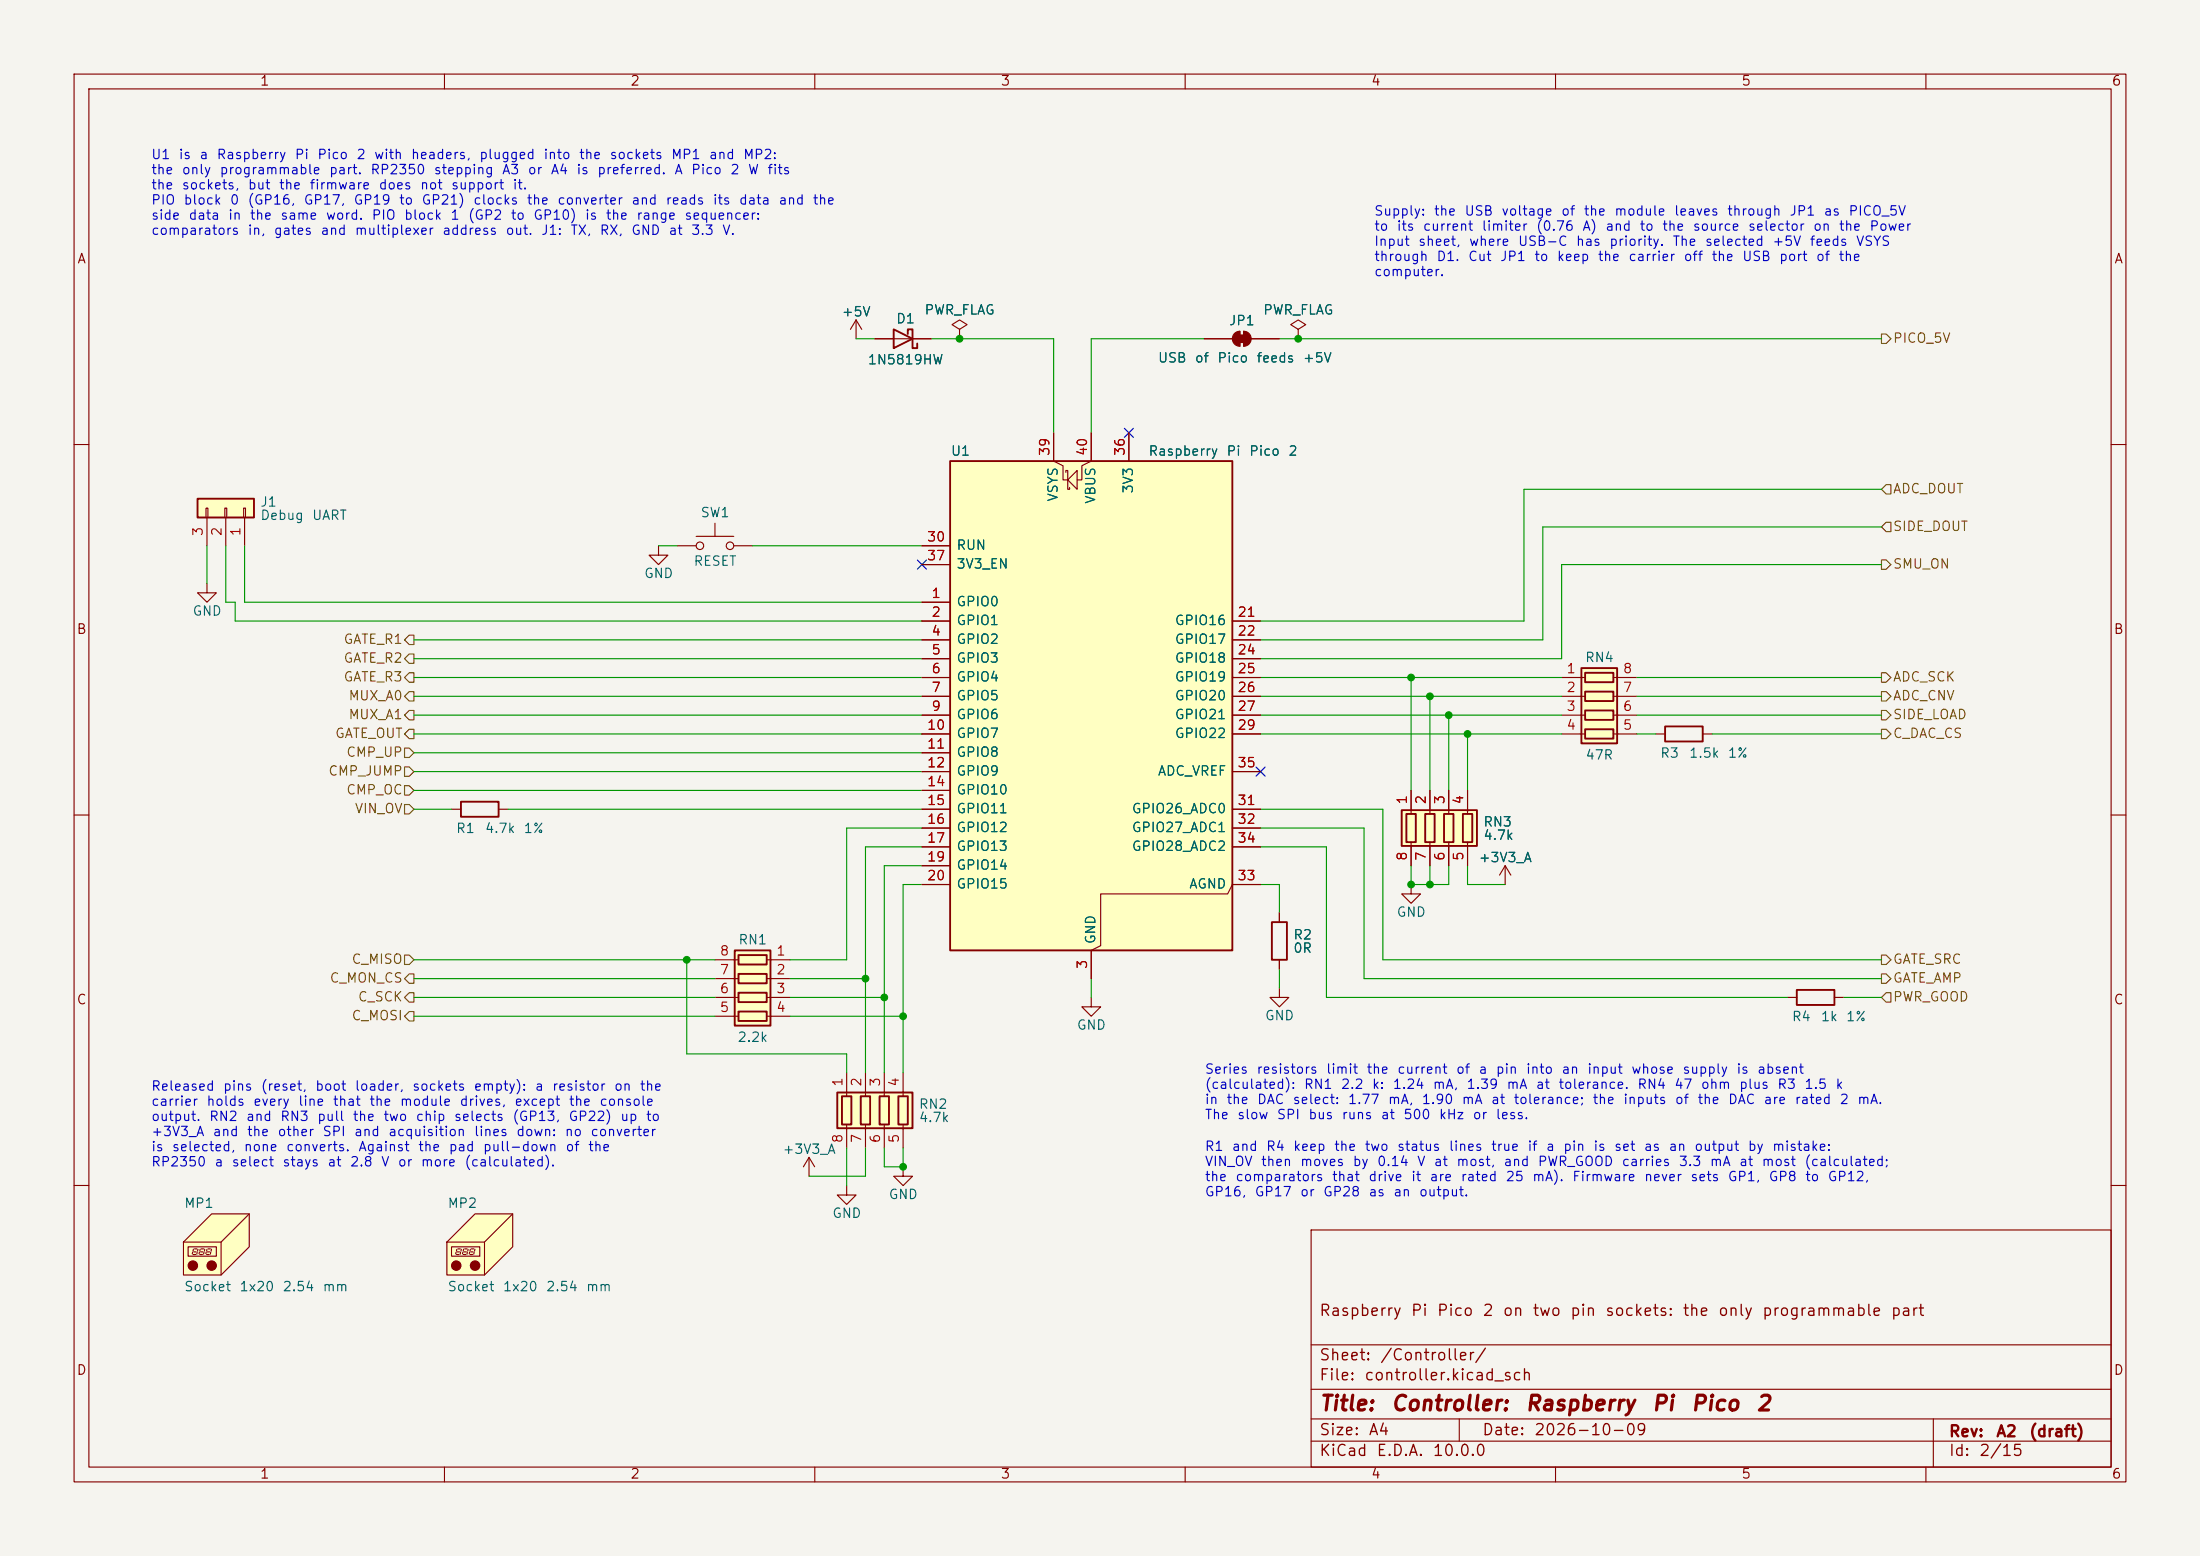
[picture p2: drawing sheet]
<svg xmlns="http://www.w3.org/2000/svg" width="297mm" height="210mm" viewBox="0 0 297 210" stroke-linecap="round" stroke-linejoin="round" font-family="sans-serif">
<path d="M0 0h297v210h-297z" fill="#f5f4ef" stroke="#f5f4ef" stroke-width=".14"/>
<g fill="none" stroke="#840000" stroke-width=".15">
<path d="M10 10h277v190h-277zM12 12h273v186h-273zM60 10v2M110 10v2M160 10v2M210 10v2M260 10v2M10 60h2M285 60h2M10 110h2M285 110h2M172.7 123.2v1.3"/>
<path d="M172.7 129.5v1.3M10 160h2M177 166h108v32h-108zM285 160h2M60 198v2M110 198v2M160 198v2M177 194.5h108M177 191.5h108M177 187.5h108M177 181.5h108M197 191.5v3"/>
<path d="M210 198v2M260 198v2M261 191.5v6.5"/>
</g>
<path d="M171.7 124.5h2v5h-2z" fill="none" stroke="#840000" stroke-width=".25"/>
<path d="M26.7 67.3h7.6v2.6h-7.6z" fill="#ffffc2"/>
<path d="M26.7 67.3h7.6v2.6h-7.6z" fill="none" stroke="#840000" stroke-width=".25"/>
<path d="M27.8 68.6h.3v1.3h-.3zM27.9 69.9v3.8M30.4 68.6h.2v1.3h-.2zM30.5 69.9v3.8M32.9 68.6h.2v1.3h-.2zM33 69.9v3.8" fill="none" stroke="#840000" stroke-width=".15"/>
<path d="M28.6 163.8h5.1v4.5l-3.9 3.8h-5v-4.5z" fill="#ffffc2"/>
<g fill="none" stroke="#840000" stroke-width=".15">
<path d="M25.4 168.3h3.8v1.2h-3.8zM26 169v.2M26.1 169.3h.3M26.1 168.6v.3M26.2 169h.3M26.3 168.6h.3M26.6 169v.3M26.7 168.6v.3M26.9 169v.2M27 169.3h.3M27 168.6v.3M27.1 169h.3"/>
<path d="M27.2 168.6h.3M27.5 169v.3M27.6 168.6v.3M27.8 169v.2M27.9 169.3h.3M27.9 168.6v.3M28 169h.3M28.1 168.6h.3M28.4 169v.3M28.5 168.6v.3M28.6 163.8h5.1v4.5l-3.9 3.8h-5v-4.5zM29.8 167.6v4.5"/>
<path d="M33.7 163.8l-3.9 3.8h-5"/>
</g>
<g fill="#840000" stroke="#840000" stroke-width=".15">
<circle cx="26" cy="170.8" r=".63"/>
<circle cx="28.6" cy="170.8" r=".63"/>
</g>
<path d="M64.1 163.8h5.1v4.5l-3.8 3.8h-5.1v-4.5z" fill="#ffffc2"/>
<g fill="none" stroke="#840000" stroke-width=".15">
<path d="M61 168.3h3.8v1.2h-3.8zM61.6 169l-.1 .2M61.6 169.3h.4M61.7 168.6l-.1 .3M61.7 169h.3M61.8 168.6h.3M62.2 169l-.1 .3M62.3 168.6l-.1 .3M62.5 169l-.1 .2M62.5 169.3h.4M62.6 168.6l-.1 .3M62.6 169h.3"/>
<path d="M62.7 168.6h.3M63.1 169l-.1 .3M63.2 168.6l-.1 .3M63.4 169l-.1 .2M63.4 169.3h.4M63.5 168.6l-.1 .3M63.6 169h.3M63.7 168.6h.3M64 169v.3M64.1 168.6v.3M64.1 163.8h5.1v4.5l-3.8 3.8h-5.1v-4.5zM65.4 167.6v4.5"/>
<path d="M69.2 163.8l-3.8 3.8h-5.1"/>
</g>
<g fill="#840000" stroke="#840000" stroke-width=".15">
<circle cx="61.6" cy="170.8" r=".63"/>
<circle cx="64.1" cy="170.8" r=".63"/>
</g>
<path d="M99.2 128.3h4.8v10.1h-4.8z" fill="#ffffc2"/>
<path d="M120.6 44.5l2.6 1.2-2.6 1.3zM122.6 45.1v-.6h.6v2.5h.6v-.6M99.2 128.3h4.8v10.1h-4.8zM99.7 128.9h3.8v1.3h-3.8zM99.7 131.4h3.8v1.3h-3.8zM99.7 134h3.8v1.3h-3.8zM99.7 136.5h3.8v1.3h-3.8z" fill="none" stroke="#840000" stroke-width=".25"/>
<g fill="none" stroke="#840000" stroke-width=".15">
<path d="M115.6 43.2l-.8 1.3M115.6 43.2l.7 1.3M115.6 43.2v2.5M118.1 45.7h7.6M88.9 73.7v1.2h1.3l-1.3 1.3-1.3-1.3h1.3M91.4 73.7h2.6M94 72.4h5.1M96.5 70.6v1.8M99.1 73.7h2.5M190.5 119.4v1.3h1.3l-1.3 1.2-1.3-1.2h1.3M96.5 129.5h3.2M96.5 132.1h3.2"/>
<path d="M96.5 134.6h3.2M96.5 137.2h3.2M103.5 129.5h3.2M103.5 132.1h3.2M103.5 134.6h3.2M103.5 137.2h3.2M109.2 156.2l-.7 1.3M109.2 156.2l.8 1.3M109.2 156.2v2.6"/>
<circle cx="94.5" cy="73.7" r=".51"/>
<circle cx="98.6" cy="73.7" r=".51"/>
</g>
<path d="M128.3 62.2h38.1v66.1h-38.1z" fill="#ffffc2"/>
<path d="M128.3 62.2h38.1v66.1h-38.1zM242.6 133.6h5v2h-5z" fill="none" stroke="#840000" stroke-width=".25"/>
<g fill="none" stroke="#840000" stroke-width=".15">
<path d="M129.5 44.5l1.1-.7-1.1-.6-1 .6 1 .7v1.2M129.5 45.7h.1M142.2 58.4v3.8l1.3 .7v1.9h.6M147.3 58.4v3.8l-1.3 .7v1.9h-.6M152.4 58.4v3.8M162.6 45.7h3.8M167.4 44.7v2M167.9 44.7v2M168.9 45.7h3.8M175.3 44.5l1-.7-1-.6-1.1 .6 1.1 .7v1.2M175.3 45.7h.1M124.5 73.7h3.8"/>
<path d="M124.5 76.2h3.8M143.9 63.8v-.3h.2v2.5h.3v-.2M144.1 64.8l1.3-1.3v2.5zM124.5 81.3h3.8M124.5 83.8h3.8M124.5 86.4h3.8M124.5 88.9h3.8M124.5 91.4h3.8M124.5 94h3.8M124.5 96.5h3.8M124.5 99.1h3.8M166.4 83.8h3.8"/>
<path d="M166.4 86.4h3.8M166.4 88.9h3.8M166.4 91.4h3.8M166.4 94h3.8M166.4 96.5h3.8M166.4 99.1h3.8M124.5 101.6h3.8M124.5 104.1h3.8M124.5 106.7h3.8M124.5 109.2h3.8M124.5 111.8h3.8M124.5 114.3h3.8"/>
<path d="M124.5 116.8h3.8M124.5 119.4h3.8M166.4 104.1h3.8M166.4 109.2h3.8M166.4 111.8h3.8M166.4 114.3h3.8M170.2 119.4h-3.8l-.7 1.3h-17.1v6.9l-1.3 .7v3.8M147.3 134.6v1.3h1.3l-1.3 1.3-1.3-1.3h1.3M172.7 133.4v1.2h1.3l-1.3 1.3-1.3-1.3h1.3M241.3 134.6h1.3M247.6 134.6h1.3M114.3 160v1.3h1.3l-1.3 1.3-1.3-1.3h1.3"/>
</g>
<g fill="#840000" stroke="#840000" stroke-width=".15">
<path d="M167.1 45.2h1v1h-1z"/>
<path d="M166.7 45l.3-.2 .4-.1v2a1.02 1.02 0 0 1-.9-.6 1.02 1.02 0 0 1 .2-1.1z"/>
<path d="M167.9 44.7a1.02 1.02 0 0 1 1 1 1.02 1.02 0 0 1-1 1z"/>
</g>
<path d="M213.5 90.2h4.8v10.1h-4.8z" fill="#ffffc2"/>
<path d="M213.5 90.2h4.8v10.1h-4.8zM214 90.8h3.8v1.3h-3.8zM214 93.3h3.8v1.3h-3.8zM214 95.9h3.8v1.3h-3.8zM214 98.4h3.8v1.3h-3.8zM62.2 108.2h5.1v2h-5.1z" fill="none" stroke="#840000" stroke-width=".25"/>
<path d="M210.8 91.4h3.2M210.8 94h3.2M210.8 96.5h3.2M210.8 99.1h3.2M217.8 91.4h3.2M217.8 94h3.2M217.8 96.5h3.2M217.8 99.1h3.2M61 109.2h1.2M67.3 109.2h1.3" fill="none" stroke="#840000" stroke-width=".15"/>
<path d="M113 147.4h10.2v4.9h-10.2z" fill="#ffffc2"/>
<path d="M224.8 98h5.1v2.1h-5.1zM113 147.4h10.2v4.9h-10.2zM113.7 148h1.2v3.8h-1.2zM116.2 148h1.3v3.8h-1.3zM118.7 148h1.3v3.8h-1.3zM121.3 148h1.3v3.8h-1.3z" fill="none" stroke="#840000" stroke-width=".25"/>
<path d="M27.9 78.7v1.3h1.3l-1.3 1.3-1.2-1.3h1.2M223.5 99.1h1.3M229.9 99.1h1.2M114.3 144.8v3.2M114.3 151.8v3.1M116.8 144.8v3.2M116.8 151.8v3.1M119.4 144.8v3.2M119.4 151.8v3.1M121.9 157.5v1.3h1.3l-1.3 1.2-1.3-1.2h1.3M121.9 144.8v3.2M121.9 151.8v3.1" fill="none" stroke="#840000" stroke-width=".15"/>
<path d="M189.2 109.3h10.2v4.9h-10.2z" fill="#ffffc2"/>
<path d="M189.2 109.3h10.2v4.9h-10.2zM189.9 109.9h1.2v3.8h-1.2zM192.4 109.9h1.3v3.8h-1.3zM194.9 109.9h1.3v3.8h-1.3zM197.5 109.9h1.3v3.8h-1.3z" fill="none" stroke="#840000" stroke-width=".25"/>
<g fill="none" stroke="#840000" stroke-width=".15">
<path d="M118.1 45.7h2.5M123.2 45.7h2.5M129.5 45.7h.1M142.2 58.4v3.8M147.3 58.4v3.8M152.4 58.4v3.8M162.6 45.7h3.8M168.9 45.7h3.8M175.3 45.7h.1M124.5 73.7h3.8M124.5 76.2h3.8M124.5 81.3h3.8"/>
<path d="M124.5 83.8h3.8M124.5 86.4h3.8M124.5 88.9h3.8M124.5 91.4h3.8M124.5 94h3.8M124.5 96.5h3.8M124.5 99.1h3.8M166.4 83.8h3.8M166.4 86.4h3.8M166.4 88.9h3.8M166.4 91.4h3.8M166.4 94h3.8"/>
<path d="M166.4 96.5h3.8M166.4 99.1h3.8M124.5 101.6h3.8M124.5 104.1h3.8M124.5 106.7h3.8M124.5 109.2h3.8M124.5 111.8h3.8M124.5 114.3h3.8M124.5 116.8h3.8M124.5 119.4h3.8M166.4 104.1h3.8M166.4 109.2h3.8"/>
<path d="M166.4 111.8h3.8M166.4 114.3h3.8M166.4 119.4h3.8M190.5 106.7v3.2M190.5 113.7v3.1M193 106.7v3.2M193 113.7v3.1M195.6 106.7v3.2M195.6 113.7v3.1M198.1 106.7v3.2M198.1 113.7v3.1M203.2 116.8l-.8 1.3"/>
<path d="M203.2 116.8l.8 1.3M203.2 116.8v2.6M147.3 128.3v3.8M172.7 123.2v1.3M172.7 129.5v1.3"/>
</g>
<g fill="none" stroke="#725600" stroke-width=".15">
<path d="M254 45.1h.6l.7 .6-.7 .7h-.6zM254 75.6h.6l.7 .6-.7 .6h-.6zM254.6 65.4h.7v1.3h-.7l-.6-.7zM254.6 70.5h.7v1.3h-.7l-.6-.7zM55.2 90.8h.7v1.3h-.7l-.6-.7zM55.2 93.3h.7v1.3h-.7l-.6-.6zM55.2 85.7h.7v1.3h-.7l-.6-.6zM55.2 88.3h.7v1.2h-.7l-.6-.6zM55.2 98.4h.7v1.3h-.7l-.6-.6zM55.2 95.9h.7v1.3h-.7l-.6-.7zM254 90.8h.6l.7 .6-.7 .7h-.6zM254 95.9h.6l.7 .6-.7 .7h-.6z"/>
<path d="M254 98.4h.6l.7 .7-.7 .6h-.6zM254 93.3h.6l.7 .7-.7 .6h-.6zM54.6 103.5h.6l.7 .6-.7 .7h-.6zM54.6 101h.6l.7 .6-.7 .6h-.6zM54.6 106h.6l.7 .7-.7 .6h-.6zM54.6 108.6h.6l.7 .6-.7 .7h-.6zM54.6 128.9h.6l.7 .6-.7 .7h-.6zM55.2 136.5h.7v1.3h-.7l-.6-.6zM55.2 134h.7v1.3h-.7l-.6-.7zM55.2 131.4h.7v1.3h-.7l-.6-.6zM254 131.4h.6l.7 .7-.7 .6h-.6zM254 128.9h.6l.7 .6-.7 .7h-.6z"/>
<path d="M254.6 134h.7v1.3h-.7l-.6-.7z"/>
</g>
<g fill="none" stroke="#009600" stroke-width=".15">
<path d="M115.6 45.7h2.5M125.7 45.7h16.5v12.7M162.6 45.7h-15.3v12.7M172.7 45.7h81.3M27.9 73.7v5M30.5 73.7v7.6h1.2v2.5h92.8M33 73.7v7.6h91.5M88.9 73.7h2.5M101.6 73.7h22.9M254 76.2h-43.2v12.7h-40.6M254 71.1h-45.7v15.3h-38.1M254 66h-48.3v17.8h-35.5"/>
<path d="M55.9 91.4h68.6M55.9 94h68.6M55.9 88.9h68.6M55.9 96.5h68.6M55.9 99.1h68.6M55.9 86.4h68.6M170.2 91.4h40.6M170.2 94h40.6M170.2 96.5h40.6M170.2 99.1h40.6M190.5 91.4v15.3M193 94v12.7"/>
<path d="M195.6 96.5v10.2M198.1 99.1v7.6M221 91.4h33M221 94h33M221 96.5h33M221 99.1h2.5M231.1 99.1h22.9M55.9 104.1h68.6M55.9 109.2h5.1M55.9 106.7h68.6M55.9 101.6h68.6M68.6 109.2h55.9"/>
<path d="M124.5 116.8h-5.1v28M124.5 114.3h-7.7v30.5M124.5 119.4h-2.6v25.4M124.5 111.8h-10.2v17.7h-7.6M170.2 114.3h8.9v20.3h62.2M170.2 109.2h16.5v20.3h67.3M170.2 111.8h13.9v20.3h69.9M170.2 119.4h2.5v3.8M190.5 116.8v2.6h5.1v-2.6M193 116.8v2.6M198.1 116.8v2.6h5.1M55.9 129.5h40.6"/>
<path d="M55.9 137.2h40.6M55.9 132.1h40.6M55.9 134.6h40.6M92.7 129.5v12.7h21.6v2.6M106.7 137.2h15.2M106.7 132.1h10.1M106.7 134.6h12.7M147.3 132.1v2.5M172.7 130.8v2.6M248.9 134.6h5.1M114.3 154.9v5.1M116.8 154.9v3.9h-7.6"/>
<path d="M119.4 154.9v2.6h2.5v-2.6"/>
</g>
<path d="M151.8 57.8l1.2 1.2M153 57.8l-1.2 1.2M123.9 75.6l1.2 1.2M125.1 75.6l-1.2 1.2M169.6 103.5l1.2 1.2M170.8 103.5l-1.2 1.2" fill="none" stroke="#000084" stroke-width=".15"/>
<g fill="#009600" stroke="#009600" stroke-width=".14">
<circle cx="190.5" cy="119.4" r=".46"/>
<circle cx="175.3" cy="45.7" r=".46"/>
<circle cx="193" cy="94" r=".46"/>
<circle cx="198.1" cy="99.1" r=".46"/>
<circle cx="129.5" cy="45.7" r=".46"/>
<circle cx="190.5" cy="91.4" r=".46"/>
<circle cx="119.4" cy="134.6" r=".46"/>
<circle cx="116.8" cy="132.1" r=".46"/>
<circle cx="121.9" cy="157.5" r=".46"/>
<circle cx="121.9" cy="137.2" r=".46"/>
<circle cx="92.7" cy="129.5" r=".46"/>
<circle cx="195.6" cy="96.5" r=".46"/>
<circle cx="193" cy="119.4" r=".46"/>
</g>
<g font-size="2" fill="#840000">
<text x="178" y="190.9">Title:</text>
<text x="187.7" y="190.9">Controller:</text>
<text x="205.8" y="190.9">Raspberry</text>
<text x="222.9" y="190.9">Pi</text>
<text x="228.2" y="190.9">Pico</text>
<text x="237" y="190.9">2</text>
</g>
<g font-size="1.5" fill="#840000">
<text x="178" y="178">Raspberry</text>
<text x="190.4" y="178">Pi</text>
<text x="193.9" y="178">Pico</text>
<text x="200" y="178">2</text>
<text x="202.8" y="178">on</text>
<text x="206.8" y="178">two</text>
<text x="211.9" y="178">pin</text>
<text x="216.6" y="178">sockets:</text>
<text x="227" y="178">the</text>
<text x="231.8" y="178">only</text>
<text x="237.8" y="178">programmable</text>
<text x="255.2" y="178">part</text>
<text x="178" y="184">Sheet:</text>
<text x="186.2" y="184">/Controller/</text>
<text x="178" y="186.7">File:</text>
<text x="184.1" y="186.7">controller.kicad_sch</text>
<text x="178" y="196.9">KiCad</text>
<text x="178" y="194.1">Size:</text>
<text x="184.7" y="194.1">A4</text>
<text x="185.7" y="196.9">E.D.A.</text>
<text x="193.3" y="196.9">10.0.0</text>
<text x="200" y="194.1">Date:</text>
<text x="207" y="194.1">2026-10-09</text>
<text x="263" y="194.3">Rev:</text>
<text x="263" y="196.9">Id:</text>
<text x="267.1" y="196.9">2/15</text>
<text x="269.4" y="194.3">A2</text>
<text x="273.8" y="194.3">(draft)</text>
</g>
<g font-size="1.3" fill="#840000">
<text x="35" y="11.9">1</text>
<text x="85" y="11.9">2</text>
<text x="135" y="11.9">3</text>
<text x="185" y="11.9">4</text>
<text x="235" y="11.9">5</text>
<text x="285" y="11.9">6</text>
<text x="10.3" y="35.9">A</text>
<text x="285.3" y="35.9">A</text>
<text x="10.3" y="85.9">B</text>
<text x="285.3" y="85.9">B</text>
<text x="10.3" y="135.9">C</text>
<text x="285.3" y="135.9">C</text>
<text x="10.3" y="185.9">D</text>
<text x="285.3" y="185.9">D</text>
<text x="35" y="199.9">1</text>
<text x="85" y="199.9">2</text>
<text x="135" y="199.9">3</text>
<text x="185" y="199.9">4</text>
<text x="235" y="199.9">5</text>
<text x="285" y="199.9">6</text>
</g>
<g font-size="1.3" fill="#0000c2">
<text x="20.3" y="21.8">U1</text>
<text x="20.3" y="23.8">the</text>
<text x="24" y="21.8">is</text>
<text x="24.5" y="23.8">only</text>
<text x="26.8" y="21.8">a</text>
<text x="29.2" y="21.8">Raspberry</text>
<text x="29.6" y="23.8">programmable</text>
<text x="39.7" y="21.8">Pi</text>
<text x="42.7" y="21.8">Pico</text>
<text x="44.3" y="23.8">part.</text>
<text x="48" y="21.8">2</text>
<text x="49.9" y="23.8">RP2350</text>
<text x="50.4" y="21.8">with</text>
<text x="55.4" y="21.8">headers,</text>
<text x="58.5" y="23.8">stepping</text>
<text x="64.6" y="21.8">plugged</text>
<text x="67.7" y="23.8">A3</text>
<text x="71.2" y="23.8">or</text>
<text x="73.3" y="21.8">into</text>
<text x="74.3" y="23.8">A4</text>
<text x="77.7" y="23.8">is</text>
<text x="78.1" y="21.8">the</text>
<text x="80.5" y="23.8">preferred.</text>
<text x="82.2" y="21.8">sockets</text>
<text x="90.5" y="21.8">MP1</text>
<text x="91" y="23.8">A</text>
<text x="93.2" y="23.8">Pico</text>
<text x="95.6" y="21.8">and</text>
<text x="98.5" y="23.8">2</text>
<text x="100.2" y="21.8">MP2:</text>
<text x="100.9" y="23.8">W</text>
<text x="103.5" y="23.8">fits</text>
<text x="20.3" y="25.9">the</text>
<text x="20.3" y="27.9">PIO</text>
<text x="20.3" y="30">side</text>
<text x="24.5" y="25.9">sockets,</text>
<text x="24.7" y="27.9">block</text>
<text x="25.4" y="30">data</text>
<text x="30.7" y="30">in</text>
<text x="30.9" y="27.9">0</text>
<text x="33.3" y="27.9">(GP16,</text>
<text x="33.4" y="25.9">but</text>
<text x="33.6" y="30">the</text>
<text x="37.6" y="25.9">the</text>
<text x="37.8" y="30">same</text>
<text x="40.9" y="27.9">GP17,</text>
<text x="41.7" y="25.9">firmware</text>
<text x="43.9" y="30">word.</text>
<text x="47.6" y="27.9">GP19</text>
<text x="50.1" y="30">PIO</text>
<text x="51" y="25.9">does</text>
<text x="53.8" y="27.9">to</text>
<text x="54.5" y="30">block</text>
<text x="56.6" y="25.9">not</text>
<text x="56.8" y="27.9">GP21)</text>
<text x="60.7" y="30">1</text>
<text x="60.8" y="25.9">support</text>
<text x="63.1" y="30">(GP2</text>
<text x="63.8" y="27.9">clocks</text>
<text x="68.9" y="30">to</text>
<text x="69.1" y="25.9">it.</text>
<text x="71" y="27.9">the</text>
<text x="71.9" y="30">GP10)</text>
<text x="75.1" y="27.9">converter</text>
<text x="78.9" y="30">is</text>
<text x="81.7" y="30">the</text>
<text x="85.1" y="27.9">and</text>
<text x="85.8" y="30">range</text>
<text x="89.8" y="27.9">reads</text>
<text x="92.3" y="30">sequencer:</text>
<text x="96.1" y="27.9">its</text>
<text x="99.7" y="27.9">data</text>
<text x="105" y="27.9">and</text>
<text x="109.6" y="27.9">the</text>
<text x="185.4" y="29.4">Supply:</text>
<text x="193.5" y="29.4">the</text>
<text x="197.6" y="29.4">USB</text>
<text x="202.6" y="29.4">voltage</text>
<text x="210.7" y="29.4">of</text>
<text x="213.7" y="29.4">the</text>
<text x="217.8" y="29.4">module</text>
<text x="225.9" y="29.4">leaves</text>
<text x="233.1" y="29.4">through</text>
<text x="241.5" y="29.4">JP1</text>
<text x="246.1" y="29.4">as</text>
<text x="249.5" y="29.4">PICO_5V</text>
<text x="20.3" y="32">comparators</text>
<text x="33.3" y="32">in,</text>
<text x="36.9" y="32">gates</text>
<text x="43.2" y="32">and</text>
<text x="47.8" y="32">multiplexer</text>
<text x="59.6" y="32">address</text>
<text x="68.2" y="32">out.</text>
<text x="73" y="32">J1:</text>
<text x="76.9" y="32">TX,</text>
<text x="80.9" y="32">RX,</text>
<text x="85.1" y="32">GND</text>
<text x="90.2" y="32">at</text>
<text x="93.2" y="32">3.3</text>
<text x="97.4" y="32">V.</text>
<text x="185.4" y="31.5">to</text>
<text x="185.4" y="33.5">Input</text>
<text x="185.4" y="35.6">through</text>
<text x="188.5" y="31.5">its</text>
<text x="191.4" y="33.5">sheet,</text>
<text x="192" y="31.5">current</text>
<text x="193.8" y="35.6">D1.</text>
<text x="198.1" y="35.6">Cut</text>
<text x="198.2" y="33.5">where</text>
<text x="199.9" y="31.5">limiter</text>
<text x="202.4" y="35.6">JP1</text>
<text x="204.8" y="33.5">USB-C</text>
<text x="207" y="35.6">to</text>
<text x="207.3" y="31.5">(0.76</text>
<text x="210.1" y="35.6">keep</text>
<text x="212.7" y="33.5">has</text>
<text x="213.5" y="31.5">A)</text>
<text x="215.6" y="35.6">the</text>
<text x="216.6" y="31.5">and</text>
<text x="217.2" y="33.5">priority.</text>
<text x="219.7" y="35.6">carrier</text>
<text x="221.3" y="31.5">to</text>
<text x="224.3" y="31.5">the</text>
<text x="225.7" y="33.5">The</text>
<text x="227.2" y="35.6">off</text>
<text x="228.4" y="31.5">source</text>
<text x="230.1" y="33.5">selected</text>
<text x="231" y="35.6">the</text>
<text x="235.1" y="35.6">USB</text>
<text x="235.9" y="31.5">selector</text>
<text x="239.2" y="33.5">+5V</text>
<text x="240.1" y="35.6">port</text>
<text x="244.2" y="33.5">feeds</text>
<text x="244.7" y="31.5">on</text>
<text x="245.1" y="35.6">of</text>
<text x="248.1" y="35.6">the</text>
<text x="248.2" y="31.5">the</text>
<text x="250.5" y="33.5">VSYS</text>
<text x="252.3" y="31.5">Power</text>
<text x="185.4" y="37.6">computer.</text>
<text x="20.3" y="147.5">Released</text>
<text x="20.3" y="149.6">carrier</text>
<text x="27.8" y="149.6">holds</text>
<text x="30" y="147.5">pins</text>
<text x="34.1" y="149.6">every</text>
<text x="35.1" y="147.5">(reset,</text>
<text x="40.2" y="149.6">line</text>
<text x="42.5" y="147.5">boot</text>
<text x="44.8" y="149.6">that</text>
<text x="47.8" y="147.5">loader,</text>
<text x="49.8" y="149.6">the</text>
<text x="53.9" y="149.6">module</text>
<text x="55.6" y="147.5">sockets</text>
<text x="62" y="149.6">drives,</text>
<text x="63.9" y="147.5">empty):</text>
<text x="69.4" y="149.6">except</text>
<text x="72.1" y="147.5">a</text>
<text x="74.4" y="147.5">resistor</text>
<text x="76.7" y="149.6">the</text>
<text x="80.8" y="149.6">console</text>
<text x="82.8" y="147.5">on</text>
<text x="86.3" y="147.5">the</text>
<text x="162.6" y="145.2">Series</text>
<text x="162.6" y="147.3">(calculated):</text>
<text x="162.6" y="149.3">in</text>
<text x="165.5" y="149.3">the</text>
<text x="169.5" y="145.2">resistors</text>
<text x="169.6" y="149.3">DAC</text>
<text x="174.4" y="149.3">select:</text>
<text x="175.9" y="147.3">RN1</text>
<text x="178.9" y="145.2">limit</text>
<text x="180.9" y="147.3">2.2</text>
<text x="181.9" y="149.3">1.77</text>
<text x="184.4" y="145.2">the</text>
<text x="185.1" y="147.3">k:</text>
<text x="187.3" y="149.3">mA,</text>
<text x="187.9" y="147.3">1.24</text>
<text x="188.5" y="145.2">current</text>
<text x="191.8" y="149.3">1.90</text>
<text x="193.3" y="147.3">mA,</text>
<text x="196.5" y="145.2">of</text>
<text x="197.2" y="149.3">mA</text>
<text x="197.9" y="147.3">1.39</text>
<text x="199.5" y="145.2">a</text>
<text x="201.2" y="149.3">at</text>
<text x="201.8" y="145.2">pin</text>
<text x="203.3" y="147.3">mA</text>
<text x="204.2" y="149.3">tolerance;</text>
<text x="205.9" y="145.2">into</text>
<text x="207.2" y="147.3">at</text>
<text x="210.3" y="147.3">tolerance.</text>
<text x="210.7" y="145.2">an</text>
<text x="214.2" y="145.2">input</text>
<text x="214.9" y="149.3">the</text>
<text x="219" y="149.3">inputs</text>
<text x="220.1" y="145.2">whose</text>
<text x="221" y="147.3">RN4</text>
<text x="225.9" y="147.3">47</text>
<text x="226" y="149.3">of</text>
<text x="227" y="145.2">supply</text>
<text x="229.1" y="149.3">the</text>
<text x="229.5" y="147.3">ohm</text>
<text x="233.2" y="149.3">DAC</text>
<text x="234.3" y="145.2">is</text>
<text x="234.7" y="147.3">plus</text>
<text x="237.1" y="145.2">absent</text>
<text x="238" y="149.3">are</text>
<text x="239.9" y="147.3">R3</text>
<text x="242.2" y="149.3">rated</text>
<text x="243.5" y="147.3">1.5</text>
<text x="247.7" y="147.3">k</text>
<text x="248.3" y="149.3">2</text>
<text x="250.6" y="149.3">mA.</text>
<text x="20.3" y="151.6">output.</text>
<text x="20.3" y="153.7">+3V3_A</text>
<text x="20.3" y="155.7">is</text>
<text x="23.1" y="155.7">selected,</text>
<text x="28.1" y="151.6">RN2</text>
<text x="28.6" y="153.7">and</text>
<text x="32.8" y="155.7">none</text>
<text x="33.1" y="151.6">and</text>
<text x="33.2" y="153.7">the</text>
<text x="37.4" y="153.7">other</text>
<text x="37.7" y="151.6">RN3</text>
<text x="38.5" y="155.7">converts.</text>
<text x="42.7" y="151.6">pull</text>
<text x="43.4" y="153.7">SPI</text>
<text x="47.5" y="151.6">the</text>
<text x="47.7" y="153.7">and</text>
<text x="48.3" y="155.7">Against</text>
<text x="51.7" y="151.6">two</text>
<text x="52.3" y="153.7">acquisition</text>
<text x="56" y="151.6">chip</text>
<text x="56.4" y="155.7">the</text>
<text x="60.5" y="155.7">pad</text>
<text x="61.2" y="151.6">selects</text>
<text x="63.9" y="153.7">lines</text>
<text x="65.1" y="155.7">pull-down</text>
<text x="69.1" y="151.6">(GP13,</text>
<text x="69.6" y="153.7">down:</text>
<text x="76.2" y="153.7">no</text>
<text x="76.3" y="155.7">of</text>
<text x="76.7" y="151.6">GP22)</text>
<text x="79.3" y="155.7">the</text>
<text x="79.6" y="153.7">converter</text>
<text x="83.6" y="151.6">up</text>
<text x="87.1" y="151.6">to</text>
<text x="162.6" y="151.4">The</text>
<text x="162.6" y="155.7">R1</text>
<text x="166.2" y="155.7">and</text>
<text x="166.9" y="151.4">slow</text>
<text x="170.8" y="155.7">R4</text>
<text x="172.3" y="151.4">SPI</text>
<text x="174.5" y="155.7">keep</text>
<text x="176.5" y="151.4">bus</text>
<text x="180" y="155.7">the</text>
<text x="181" y="151.4">runs</text>
<text x="184.1" y="155.7">two</text>
<text x="186.3" y="151.4">at</text>
<text x="188.5" y="155.7">status</text>
<text x="189.4" y="151.4">500</text>
<text x="194.2" y="151.4">kHz</text>
<text x="195.5" y="155.7">lines</text>
<text x="198.7" y="151.4">or</text>
<text x="201.2" y="155.7">true</text>
<text x="201.8" y="151.4">less.</text>
<text x="206.1" y="155.7">if</text>
<text x="208.6" y="155.7">a</text>
<text x="210.9" y="155.7">pin</text>
<text x="215" y="155.7">is</text>
<text x="217.8" y="155.7">set</text>
<text x="221.8" y="155.7">as</text>
<text x="225.2" y="155.7">an</text>
<text x="228.6" y="155.7">output</text>
<text x="235.9" y="155.7">by</text>
<text x="239.2" y="155.7">mistake:</text>
<text x="20.3" y="157.8">RP2350</text>
<text x="28.9" y="157.8">a</text>
<text x="31.2" y="157.8">select</text>
<text x="38" y="157.8">stays</text>
<text x="44.1" y="157.8">at</text>
<text x="47.2" y="157.8">2.8</text>
<text x="51.4" y="157.8">V</text>
<text x="53.6" y="157.8">or</text>
<text x="56.7" y="157.8">more</text>
<text x="62.6" y="157.8">(calculated).</text>
<text x="162.6" y="157.7">VIN_OV</text>
<text x="162.6" y="159.7">the</text>
<text x="162.6" y="161.8">GP16,</text>
<text x="166.7" y="159.7">comparators</text>
<text x="169.3" y="161.8">GP17</text>
<text x="170.1" y="157.7">then</text>
<text x="175.4" y="161.8">or</text>
<text x="175.4" y="157.7">moves</text>
<text x="178.5" y="161.8">GP28</text>
<text x="179.7" y="159.7">that</text>
<text x="182.5" y="157.7">by</text>
<text x="184.6" y="159.7">drive</text>
<text x="184.7" y="161.8">as</text>
<text x="185.8" y="157.7">0.14</text>
<text x="188" y="161.8">an</text>
<text x="190.4" y="159.7">it</text>
<text x="191.2" y="157.7">V</text>
<text x="191.5" y="161.8">output.</text>
<text x="192.9" y="159.7">are</text>
<text x="193.5" y="157.7">at</text>
<text x="196.5" y="157.7">most,</text>
<text x="197.1" y="159.7">rated</text>
<text x="202.9" y="157.7">and</text>
<text x="203.2" y="159.7">25</text>
<text x="206.8" y="159.7">mA).</text>
<text x="207.5" y="157.7">PWR_GOOD</text>
<text x="212.2" y="159.7">Firmware</text>
<text x="218.8" y="157.7">carries</text>
<text x="221.9" y="159.7">never</text>
<text x="226.5" y="157.7">3.3</text>
<text x="228.1" y="159.7">sets</text>
<text x="230.7" y="157.7">mA</text>
<text x="233.2" y="159.7">GP1,</text>
<text x="234.7" y="157.7">at</text>
<text x="237.7" y="157.7">most</text>
<text x="238.7" y="159.7">GP8</text>
<text x="243.5" y="157.7">(calculated;</text>
<text x="243.6" y="159.7">to</text>
<text x="246.6" y="159.7">GP12,</text>
</g>
<g font-size="1.3" fill="#006464">
<text x="113.5" y="43">+5V</text>
<text x="120.9" y="44">D1</text>
<text x="124.7" y="42.8">PWR_FLAG</text>
<text x="165.8" y="44.2">JP1</text>
<text x="170.4" y="42.8">PWR_FLAG</text>
<text x="117.1" y="49.5">1N5819HW</text>
<text x="156.2" y="49.2">USB</text>
<text x="161.2" y="49.2">of</text>
<text x="164.3" y="49.2">Pico</text>
<text x="169.5" y="49.2">feeds</text>
<text x="175.8" y="49.2">+5V</text>
<text x="128.3" y="61.8">U1</text>
<text x="154.9" y="61.8">Raspberry</text>
<text x="165.5" y="61.8">Pi</text>
<text x="168.5" y="61.8">Pico</text>
<text x="173.8" y="61.8">2</text>
<text x="35.1" y="68.7">J1</text>
<text x="35.1" y="70.5">Debug</text>
<text x="42" y="70.5">UART</text>
<text x="94.5" y="70.1">SW1</text>
<text x="143.1" y="67.8" transform="rotate(-90 143.1 67.8)">VSYS</text>
<text x="148.2" y="68.1" transform="rotate(-90 148.2 68.1)">VBUS</text>
<text x="153.3" y="66.7" transform="rotate(-90 153.3 66.7)">3V3</text>
<text x="93.5" y="76.7">RESET</text>
<text x="129" y="74.5">RUN</text>
<text x="129" y="77.1">3V3_EN</text>
<text x="25.9" y="83.4">GND</text>
<text x="86.9" y="78.3">GND</text>
<text x="129" y="82.1">GPIO0</text>
<text x="129" y="84.7">GPIO1</text>
<text x="129" y="87.2">GPIO2</text>
<text x="129" y="89.8">GPIO3</text>
<text x="158.5" y="84.7">GPIO16</text>
<text x="158.5" y="87.2">GPIO17</text>
<text x="158.5" y="89.8">GPIO18</text>
<text x="213.9" y="89.7">RN4</text>
<text x="129" y="92.3">GPIO4</text>
<text x="129" y="94.8">GPIO5</text>
<text x="158.5" y="92.3">GPIO19</text>
<text x="158.5" y="94.8">GPIO20</text>
<text x="129" y="97.4">GPIO6</text>
<text x="129" y="99.9">GPIO7</text>
<text x="158.5" y="97.4">GPIO21</text>
<text x="158.5" y="99.9">GPIO22</text>
<text x="129" y="102.5">GPIO8</text>
<text x="129" y="105">GPIO9</text>
<text x="129" y="107.5">GPIO10</text>
<text x="156.2" y="105">ADC_VREF</text>
<text x="214" y="102.8">47R</text>
<text x="224" y="102.6">R3</text>
<text x="227.9" y="102.6">1.5k</text>
<text x="233.2" y="102.6">1%</text>
<text x="61.5" y="112.7">R1</text>
<text x="65.4" y="112.7">4.7k</text>
<text x="70.6" y="112.7">1%</text>
<text x="129" y="110.1">GPIO11</text>
<text x="129" y="112.6">GPIO12</text>
<text x="152.7" y="110.1">GPIO26_ADC0</text>
<text x="152.7" y="112.6">GPIO27_ADC1</text>
<text x="200.2" y="113.7">4.7k</text>
<text x="200.2" y="111.9">RN3</text>
<text x="129" y="115.2">GPIO13</text>
<text x="129" y="117.7">GPIO14</text>
<text x="152.7" y="115.2">GPIO28_ADC2</text>
<text x="199.5" y="116.7">+3V3_A</text>
<text x="129" y="120.2">GPIO15</text>
<text x="160.4" y="120.2">AGND</text>
<text x="188.5" y="124.1">GND</text>
<text x="99.6" y="127.8">RN1</text>
<text x="148.2" y="127.5" transform="rotate(-90 148.2 127.5)">GND</text>
<text x="174.5" y="127.1">R2</text>
<text x="174.5" y="128.9">0R</text>
<text x="99.5" y="140.9">2.2k</text>
<text x="145.3" y="139.3">GND</text>
<text x="170.7" y="138">GND</text>
<text x="241.8" y="138.1">R4</text>
<text x="245.7" y="138.1">1k</text>
<text x="249.1" y="138.1">1%</text>
<text x="124" y="150">RN2</text>
<text x="124" y="151.8">4.7k</text>
<text x="105.6" y="156.1">+3V3_A</text>
<text x="24.8" y="163.3">MP1</text>
<text x="60.3" y="163.3">MP2</text>
<text x="112.3" y="164.7">GND</text>
<text x="119.9" y="162.2">GND</text>
<text x="24.8" y="174.6">Socket</text>
<text x="32.2" y="174.6">1x20</text>
<text x="38.1" y="174.6">2.54</text>
<text x="43.5" y="174.6">mm</text>
<text x="60.3" y="174.6">Socket</text>
<text x="67.8" y="174.6">1x20</text>
<text x="73.6" y="174.6">2.54</text>
<text x="79" y="174.6">mm</text>
</g>
<g font-size="1.3" fill="#725600">
<text x="255.5" y="46.6">PICO_5V</text>
<text x="255.5" y="66.9">ADC_DOUT</text>
<text x="255.5" y="72">SIDE_DOUT</text>
<text x="255.5" y="77.1">SMU_ON</text>
<text x="46.3" y="87.2">GATE_R1</text>
<text x="46.3" y="89.8">GATE_R2</text>
<text x="46.3" y="92.3">GATE_R3</text>
<text x="47" y="94.8">MUX_A0</text>
<text x="255.5" y="92.3">ADC_SCK</text>
<text x="255.5" y="94.8">ADC_CNV</text>
<text x="45.1" y="99.9">GATE_OUT</text>
<text x="47" y="97.4">MUX_A1</text>
<text x="255.5" y="97.4">SIDE_LOAD</text>
<text x="255.5" y="99.9">C_DAC_CS</text>
<text x="44.2" y="105">CMP_JUMP</text>
<text x="46.7" y="102.5">CMP_UP</text>
<text x="46.7" y="107.5">CMP_OC</text>
<text x="47.8" y="110.1">VIN_OV</text>
<text x="47.4" y="130.4">C_MISO</text>
<text x="255.5" y="130.4">GATE_SRC</text>
<text x="44.4" y="132.9">C_MON_CS</text>
<text x="48.2" y="135.5">C_SCK</text>
<text x="255.5" y="135.5">PWR_GOOD</text>
<text x="255.5" y="132.9">GATE_AMP</text>
<text x="47.4" y="138">C_MOSI</text>
</g>
<g font-size="1.3" fill="#a90000">
<text x="142" y="61.6" transform="rotate(-90 142 61.6)">39</text>
<text x="147.1" y="61.6" transform="rotate(-90 147.1 61.6)">40</text>
<text x="152.1" y="61.6" transform="rotate(-90 152.1 61.6)">36</text>
<text x="27.7" y="72.5" transform="rotate(-90 27.7 72.5)">3</text>
<text x="30.2" y="72.5" transform="rotate(-90 30.2 72.5)">2</text>
<text x="32.8" y="72.5" transform="rotate(-90 32.8 72.5)">1</text>
<text x="125.1" y="73.4">30</text>
<text x="125.1" y="75.9">37</text>
<text x="125.7" y="81">1</text>
<text x="125.7" y="83.6">2</text>
<text x="167" y="83.6">21</text>
<text x="125.7" y="86.1">4</text>
<text x="125.7" y="88.6">5</text>
<text x="167" y="86.1">22</text>
<text x="167" y="88.6">24</text>
<text x="125.7" y="91.2">6</text>
<text x="125.7" y="93.7">7</text>
<text x="167" y="91.2">25</text>
<text x="167" y="93.7">26</text>
<text x="211.4" y="91.2">1</text>
<text x="211.4" y="93.7">2</text>
<text x="219" y="93.7">7</text>
<text x="219" y="91.2">8</text>
<text x="125.1" y="98.8">10</text>
<text x="125.1" y="101.3">11</text>
<text x="125.7" y="96.3">9</text>
<text x="167" y="96.3">27</text>
<text x="167" y="98.8">29</text>
<text x="211.4" y="96.3">3</text>
<text x="211.4" y="98.8">4</text>
<text x="219" y="98.8">5</text>
<text x="219" y="96.3">6</text>
<text x="125.1" y="103.9">12</text>
<text x="125.1" y="106.4">14</text>
<text x="167" y="103.9">35</text>
<text x="125.1" y="109">15</text>
<text x="125.1" y="111.5">16</text>
<text x="167" y="109">31</text>
<text x="167" y="111.5">32</text>
<text x="190.2" y="108.7" transform="rotate(-90 190.2 108.7)">1</text>
<text x="192.8" y="108.7" transform="rotate(-90 192.8 108.7)">2</text>
<text x="195.3" y="108.7" transform="rotate(-90 195.3 108.7)">3</text>
<text x="197.9" y="108.7" transform="rotate(-90 197.9 108.7)">4</text>
<text x="125.1" y="114">17</text>
<text x="125.1" y="116.6">19</text>
<text x="125.1" y="119.1">20</text>
<text x="167" y="119.1">33</text>
<text x="167" y="114">34</text>
<text x="190.2" y="116.3" transform="rotate(-90 190.2 116.3)">8</text>
<text x="192.8" y="116.3" transform="rotate(-90 192.8 116.3)">7</text>
<text x="195.3" y="116.3" transform="rotate(-90 195.3 116.3)">6</text>
<text x="197.9" y="116.3" transform="rotate(-90 197.9 116.3)">5</text>
<text x="97.1" y="131.8">7</text>
<text x="97.1" y="129.3">8</text>
<text x="104.7" y="129.3">1</text>
<text x="104.7" y="131.8">2</text>
<text x="147.1" y="130.9" transform="rotate(-90 147.1 130.9)">3</text>
<text x="97.1" y="136.9">5</text>
<text x="97.1" y="134.4">6</text>
<text x="104.7" y="134.4">3</text>
<text x="104.7" y="136.9">4</text>
<text x="114" y="146.8" transform="rotate(-90 114 146.8)">1</text>
<text x="116.6" y="146.8" transform="rotate(-90 116.6 146.8)">2</text>
<text x="119.1" y="146.8" transform="rotate(-90 119.1 146.8)">3</text>
<text x="121.7" y="146.8" transform="rotate(-90 121.7 146.8)">4</text>
<text x="114" y="154.4" transform="rotate(-90 114 154.4)">8</text>
<text x="116.6" y="154.4" transform="rotate(-90 116.6 154.4)">7</text>
<text x="119.1" y="154.4" transform="rotate(-90 119.1 154.4)">6</text>
<text x="121.7" y="154.4" transform="rotate(-90 121.7 154.4)">5</text>
</g>
</svg>
